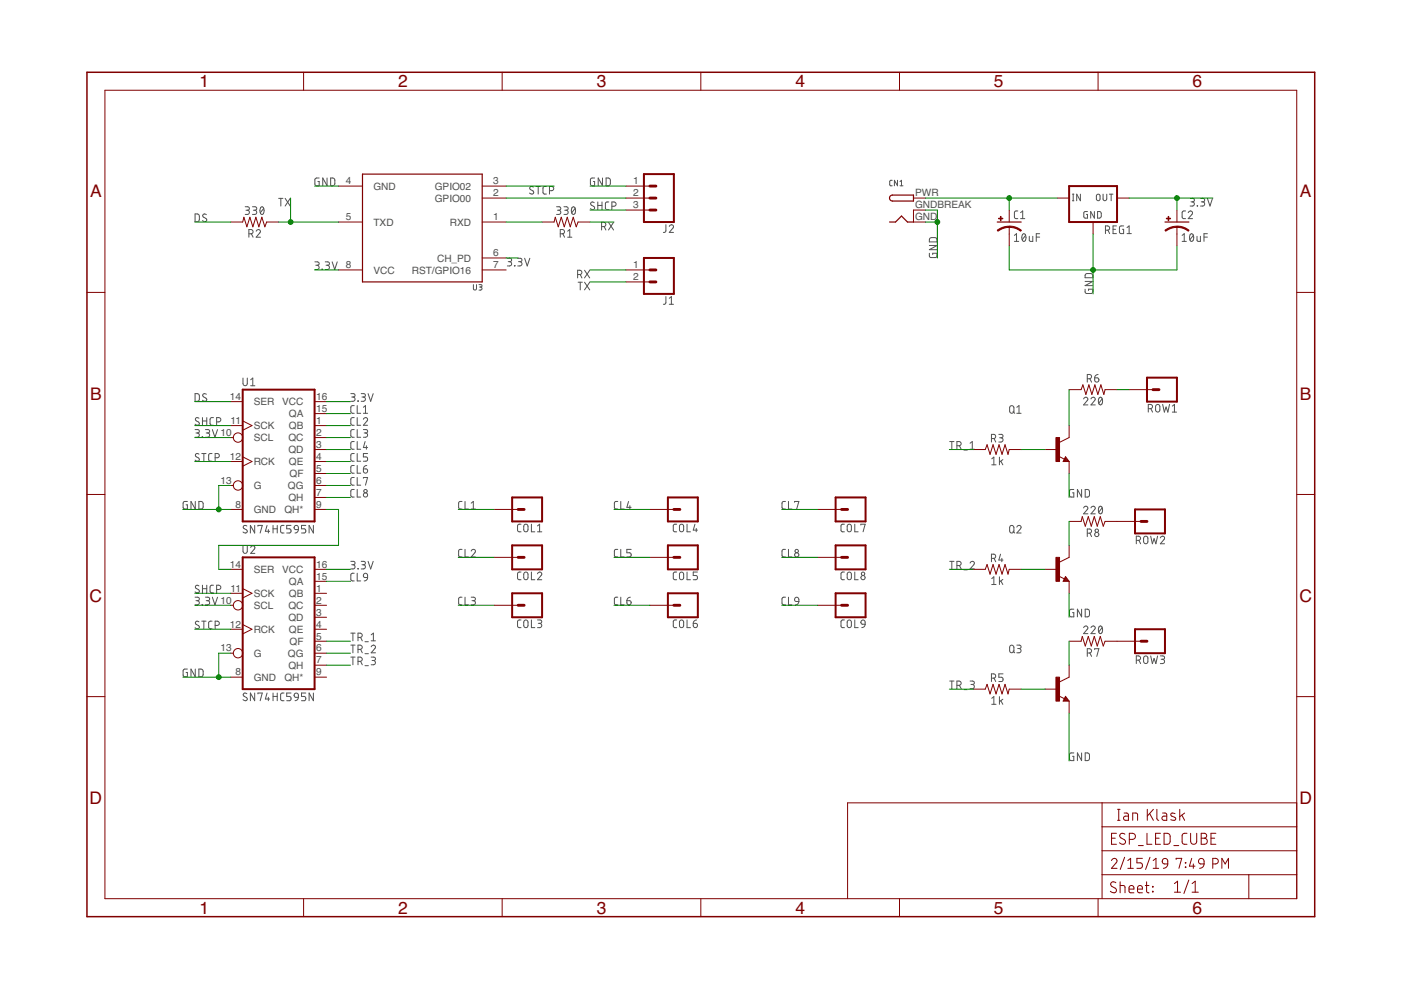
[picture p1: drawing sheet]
<svg xmlns="http://www.w3.org/2000/svg" width="297mm" height="210mm" viewBox="0 0 297 210" stroke-linecap="round" stroke-linejoin="round" font-family="sans-serif">
<g fill="none" stroke="#505050" stroke-width=".21">
<path d="M67.7 37.7h-.6l-.3 .3v1.2l.2 .1 .7 .1v-.9h-.3M69.3 37.7v1.7l-.9-1.7v1.7M70.1 37.7l.6 .1 .3 .2v1.1l-.3 .2-.6 .1zM113.1 39.7a.41 .41 0 0 0-.6-.1 .41 .41 0 0 0-.1 .5l.6 .4a.44 .44 0 0 1-.1 .7 .44 .44 0 0 1-.6-.3M113.7 39.5h.9M114.1 39.5v1.6M115.8 39.5l-.5 .1-.2 .3v1l.2 .2h.5M126.1 37.7h-.6l-.3 .3v1l.2 .3 .7 .1v-.9h-.3M127.7 37.7v1.7l-.9-1.7v1.7M128.5 37.7l.6 .1 .3 .2v.9l-.3 .4-.6 .1zM189.2 38.2l-.4 .1-.2 .2 .1 .7 .5 .2M190.3 38.2v1.2l-.7-1.2v1.2"/>
<path d="M190.8 39.4h.7M190.8 38.5l.3-.3v1.2M41.4 45.4h.6l.2 .3 .1 .8-.3 .5h-.6zM43.8 45.5l-.5-.1-.3 .3 .1 .3 .5 .3a.38 .38 0 0 1 .2 .5 .38 .38 0 0 1-.5 .2l-.4-.2M52 43.8h.5a.37 .37 0 0 1 .4 .4 .37 .37 0 0 1-.4 .4h-.3M52.4 44.6a.44 .44 0 0 1 .5 .4 .44 .44 0 0 1-.5 .5h-.4M52.8 49.6h.4a.46 .46 0 0 0 .5-.5 .46 .46 0 0 0-.5-.4h-.4v1.6M53.3 49.6l.4 .7M53.5 43.8h.6a.37 .37 0 0 1 .3 .4 .37 .37 0 0 1-.3 .4h-.4M54 44.6a.44 .44 0 0 1 .4 .4 .44 .44 0 0 1-.4 .5h-.5M54.3 49a.44 .44 0 0 1 .6-.3 .44 .44 0 0 1 .2 .7l-.8 .9h.9M55.3 44l.3-.2a.97 .97 0 0 1 0 1.7 1 1 0 0 1-.3-1.5z"/>
<path d="M55.9 44.2l-.7 .9M59.1 42.1h.9M59.5 42.1v1.6M60.5 42.1l1 1.6M61.5 42.1l-1 1.6M66.8 55.5h.5a.36 .36 0 0 1 .4 .4 .36 .36 0 0 1-.4 .3h-.3M67.2 56.2a.46 .46 0 0 1 .5 .5 .46 .46 0 0 1-.5 .4h-.4M68.3 57.1h.1M69 55.5h.5a.36 .36 0 0 1 .3 .4 .36 .36 0 0 1-.3 .3h-.4M69.4 56.2a.46 .46 0 0 1 .5 .5 .46 .46 0 0 1-.5 .4h-.4M70.4 55.5l.6 1.6 .5-1.6M107.6 54.8h.5a.36 .36 0 0 1 .4 .3 .36 .36 0 0 1-.4 .4h-.3"/>
<path d="M108 55.5a.46 .46 0 0 1 .5 .4 .46 .46 0 0 1-.5 .5h-.4M109.1 56.3l.1 .1zM109.8 54.8h.5a.36 .36 0 0 1 .4 .3 .36 .36 0 0 1-.4 .4h-.4M110.2 55.5a.46 .46 0 0 1 .5 .4 .46 .46 0 0 1-.5 .5h-.4M111.2 54.8l.6 1.6 .5-1.6M116.5 40.4h.4a.46 .46 0 0 0 .5-.4 .46 .46 0 0 0-.5-.5h-.4v1.6M118 43.8h.6a.37 .37 0 0 1 .3 .4 .37 .37 0 0 1-.3 .4h-.4M118.4 44.6a.44 .44 0 0 1 .5 .4 .44 .44 0 0 1-.5 .5h-.4M118.8 49.6h.4a.46 .46 0 0 0 .5-.5 .46 .46 0 0 0-.5-.4h-.4v1.6M119.3 49.6l.4 .7M119.6 43.8h.5a.37 .37 0 0 1 .4 .4 .37 .37 0 0 1-.4 .4h-.4M120 44.6a.44 .44 0 0 1 .5 .4 .44 .44 0 0 1-.5 .5h-.4"/>
<path d="M120.4 49l.4-.3v1.6M120.4 50.3h.8M121.3 44l.3-.2a.97 .97 0 0 1 0 1.7 1 1 0 0 1-.3-1.5zM121.9 44.2l-.7 .9M122.5 58.2h.4a.46 .46 0 0 0 .5-.4 .46 .46 0 0 0-.5-.5h-.4v1.6M122.6 59.8h.9M123 59.8v1.7M123 58.2l.4 .7M123.9 59.8l1.1 1.7M123.9 57.3l1.1 1.6M125 59.8l-1.1 1.7M125 57.3l-1.1 1.6"/>
<path d="M126 43a.41 .41 0 0 0-.6-.1 .41 .41 0 0 0-.1 .5l.6 .4a.44 .44 0 0 1-.1 .7 .44 .44 0 0 1-.6-.3M126.7 42.8v1.6M126.7 43.6h.9M127.6 48h.4a.46 .46 0 0 0 .5-.4 .46 .46 0 0 0-.5-.5h-.4v1.7M127.6 42.8v1.6M128.1 48l.4 .8M129 47.1l1.1 1.7M129.1 42.8l-.5 .1-.2 .3v1l.2 .2h.5M129.7 43.7h.5a.46 .46 0 0 0 .4-.4 .46 .46 0 0 0-.4-.5h-.5v1.6M130.1 47.1l-1.1 1.7M141.2 47.6v1.5l-.5 .2M141.9 48a.44 .44 0 0 1 .6-.3 .44 .44 0 0 1 .2 .7l-.8 .9h.9"/>
<path d="M197 53.7l.1 .7 .2 .2h1l.3-.2 .1-.7h-.9v.3M197 52h1.7l-1.7 .9h1.7M197.2 50.5l1.2-.1 .2 .3 .1 .6h-1.7zM215.1 49.9l.4-.3v1.6M215.1 51.2h.9M215.8 44.7l-.5 .1-.2 .3v1l.2 .2 .5 .1M216.4 46.4h.9M216.4 45.1l.4-.4v1.7M216.9 49.7l.2-.1a.97 .97 0 0 1 0 1.6 1 1 0 0 1-.2-1.5zM217.4 49.9l-.7 .9M218.2 50.1v.9l.3 .2h.5v-1.1M219.7 50.3h.7"/>
<path d="M220.4 49.6h-.7v1.6M227.4 42.6h.3M227.4 41.2h.3M227.5 41.2v1.4M229.1 41.2v1.4l-.8-1.4v1.4M230.1 59.7h1.6l-1.6 .9h1.6M230.2 58.1l1.2-.1 .2 .3 .1 .6h-1.6zM230.6 44.9h-.6l-.2 .1v.9l.2 .3h.6v-.7h-.3M232 44.9v1.3l-.8-1.3v1.3M232.6 41.3h.5l.1 .9a.39 .39 0 0 1-.4 .4 .39 .39 0 0 1-.3-.4zM232.7 44.9h.6l.1 .2 .1 .7-.2 .4h-.6zM233.9 41.2v1a.39 .39 0 0 0 .4 .4 .39 .39 0 0 0 .4-.4v-1"/>
<path d="M234.4 48.8h.4a.46 .46 0 0 0 .5-.4 .46 .46 0 0 0-.5-.5h-.4v1.6M234.9 48.8l.4 .7M235.2 41.2h.8M235.6 41.2v1.4M236 48.6h.5M236.7 47.9h-.7v1.6h.7M238.2 47.9h-.5l-.3 .2-.1 1.1 .3 .3h.6v-.9h-.2M239 49.5h.9M239 48.3l.4-.4v1.6M250.6 51.2h.9M250.6 49.9l.5-.3v1.6M251.4 44.7l-.6 .1-.2 .3 .1 1 .1 .2 .6 .1"/>
<path d="M251.9 45.1a.45 .45 0 0 1 .7-.3 .45 .45 0 0 1 .1 .7l-.8 .9h.9M252.3 42.1h.6a.37 .37 0 0 1 .3 .3 .37 .37 0 0 1-.3 .4h-.4M252.4 49.7l.2-.1a.97 .97 0 0 1 0 1.6 1.02 1.02 0 0 1-.2-1.5zM252.8 42.8a.44 .44 0 0 1 .4 .4 .44 .44 0 0 1-.4 .5h-.5M253 49.9l-.7 .9M253.8 50.1v.9l.3 .2h.4v-1.1M253.8 43.6l.1 .1zM254.5 42.1h.6a.37 .37 0 0 1 .3 .3 .37 .37 0 0 1-.3 .4h-.4M255 42.8a.44 .44 0 0 1 .4 .4 .44 .44 0 0 1-.4 .5h-.5M255.3 50.3h.7M256 49.6h-.7v1.6M256 42.1l.5 1.6 .6-1.6"/>
<path d="M100.4 60.3v1l.2 .2 .4-.2v-1M101.6 60.3l.5 .1 .1 .1-.1 .3-.4 .1M101.9 60.9l.2 .1 .1 .3-.2 .2h-.4M141.2 62.9v1.4l-.2 .2h-.3M141.9 64.5h.9M141.9 63.2l.4-.3v1.6M230.1 61.3v.7l.2 .2 1.3-.1 .1-.8h-.9v.3M232.8 79.4l-.6 .3-.1 .4M41.4 91.1h.5a.36 .36 0 0 1 .4 .3 .36 .36 0 0 1-.4 .4h-.3M41.4 83.5h.6l.2 .2 .1 .9-.3 .4-.6 .1zM41.8 91.8a.46 .46 0 0 1 .5 .5 .46 .46 0 0 1-.5 .4h-.4M42.2 88.7l-.2-.1a.38 .38 0 0 0-.5 .1 .38 .38 0 0 0 .1 .5l.5 .3a.41 .41 0 0 1 0 .6 .41 .41 0 0 1-.6 0l-.1-.2"/>
<path d="M42.2 96.3a.41 .41 0 0 0-.6-.1 .41 .41 0 0 0 0 .6l.5 .3a.41 .41 0 0 1 0 .6 .41 .41 0 0 1-.6 0l-.1-.1M42.8 96.2h.9M42.9 92.6l.1 .1zM42.9 88.5v1.7M42.9 89.3h.9M43.2 96.2v1.6M43.6 91.1h.5a.36 .36 0 0 1 .3 .3 .36 .36 0 0 1-.3 .4h-.4M43.8 83.6l-.6-.1-.2 .3 .1 .3 .7 .5a.47 .47 0 0 1-.3 .5 .47 .47 0 0 1-.6-.2M43.8 88.5v1.7M44 91.8a.46 .46 0 0 1 .5 .5 .46 .46 0 0 1-.5 .4h-.4M45 96.2h-.6l-.2 .3 .1 1.1 .1 .1 .6 .1M45 91.1l.6 1.6 .5-1.6"/>
<path d="M45.3 88.5l-.5 .1-.3 .3 .1 1.2 .7 .1M45.6 97h.5a.44 .44 0 0 0 .4-.4 .44 .44 0 0 0-.4-.4h-.5v1.6M45.9 89.5h.5a.46 .46 0 0 0 .4-.5 .46 .46 0 0 0-.4-.5h-.5v1.7M51.5 80.2v1.1a.46 .46 0 0 0 .5 .5 .46 .46 0 0 0 .4-.5v-1.1M53.1 80.5l.5-.3v1.6M53.1 81.8h.9M74.4 83.5h.5a.36 .36 0 0 1 .4 .3 .36 .36 0 0 1-.4 .4h-.3M74.8 84.2a.46 .46 0 0 1 .5 .4 .46 .46 0 0 1-.5 .5h-.4M75.1 86h-.5l-.2 .4v1l.3 .2h.4M75.1 88.5l-.5 .1-.2 .3v1l.3 .3h.4M75.1 91.1h-.5l-.2 .3v1.1l.3 .2h.4M75.1 93.6h-.5l-.2 .4v1l.3 .2h.4"/>
<path d="M75.1 96.2h-.5l-.2 .3v1.1l.3 .2h.4M75.1 98.7h-.5l-.2 .4v1l.3 .2h.4M75.7 86v1.6h.8M75.7 91.1v1.6h.8M75.7 88.5v1.7h.8M75.7 96.2v1.6h.8M75.7 93.6v1.6h.8M75.7 98.7v1.6h.8M75.9 85l.1 .1zM76.6 83.5h.5a.36 .36 0 0 1 .4 .3 .36 .36 0 0 1-.4 .4h-.3M77 84.2a.46 .46 0 0 1 .5 .4 .46 .46 0 0 1-.5 .5h-.4M77 88.9a.44 .44 0 0 1 .7-.4 .44 .44 0 0 1 .1 .8l-.8 .9h.9"/>
<path d="M77 91.1h.6a.36 .36 0 0 1 .4 .3 .36 .36 0 0 1-.4 .4h-.4M77 99.4h.6a.45 .45 0 0 1 .3 .5 .45 .45 0 0 1-.4 .4 .45 .45 0 0 1-.5-.4zM77 87.6h.9M77 86.4l.5-.4v1.6M77.4 93.6l-.4 1.3h.9M77.5 91.8a.46 .46 0 0 1 .4 .5 .46 .46 0 0 1-.4 .4h-.5M77.7 94.5v.7M77.8 98.7l-.5 .1-.3 .6M77.9 96.2h-.9v.7h.6a.46 .46 0 0 1 .3 .4 .46 .46 0 0 1-.3 .5h-.6M78 83.5l.6 1.6 .5-1.6M201.4 93.6h.9M201.8 93.6v1.6"/>
<path d="M202.9 94.5h.4a.44 .44 0 0 0 .5-.4 .44 .44 0 0 0-.5-.5h-.4v1.6M203.4 94.5l.4 .7M204.4 95.4h.7M205.7 94l.4-.4v1.6M205.7 95.2h.9M210.2 93h.5a.44 .44 0 0 0 .4-.5 .44 .44 0 0 0-.4-.4h-.5v1.6M210.3 97.3l.4-.4v1.7M210.3 98.6h.9M210.8 93l.3 .7M211.8 92.1h.5a.36 .36 0 0 1 .4 .4 .36 .36 0 0 1-.4 .3h-.4M211.9 96.9v1.7M212.2 97.8l.4 .8"/>
<path d="M212.2 92.8a.46 .46 0 0 1 .5 .5 .46 .46 0 0 1-.5 .4h-.4M212.6 97.5l-.7 .5M214.2 86.1l.3-.1 .3 .1 .2 1.1a.46 .46 0 0 1-.5 .4 .46 .46 0 0 1-.4-.4zM214.8 87.3l.3 .3M215.6 86.4l.4-.4v1.6M215.6 87.6h.9M229.7 84.6a.44 .44 0 0 1 .7-.4 .44 .44 0 0 1 .1 .7l-.8 1h1M230.5 80.3h.5a.46 .46 0 0 0 .4-.4 .46 .46 0 0 0-.4-.5h-.5v1.6M231.1 80.3l.3 .7M231.3 84.6a.44 .44 0 0 1 .6-.4 .44 .44 0 0 1 .2 .7l-.8 1h.9M232.1 80.1h.5a.45 .45 0 0 1 .4 .5 .45 .45 0 0 1-.5 .4 .45 .45 0 0 1-.4-.4zM233.1 84.3l.2-.1a.97 .97 0 0 1 0 1.7 1.02 1.02 0 0 1-.2-1.6z"/>
<path d="M233.7 84.6l-.7 .9M243.5 86.7h.4a.46 .46 0 0 0 .5-.5 .46 .46 0 0 0-.5-.5h-.4v1.7M244 86.7l.4 .7M245.2 85.9l.3-.2 .3 .2 .1 1a.46 .46 0 0 1-.4 .5 .46 .46 0 0 1-.5-.5zM246.5 85.7l.4 1.7 .3-1.1 .4 1.1 .4-1.7M248.6 86.1l.4-.4v1.7M248.6 87.4h.8M39.7 106.3h-.6l-.2 .2-.1 1.1 .3 .3h.6v-.9h-.2M41.4 106.3v1.6l-.9-1.6v1.6M42.2 106.3h.6l.2 .3 .1 .9-.3 .4h-.6zM51.5 115.7v1.2a.46 .46 0 0 0 .5 .4 .46 .46 0 0 0 .4-.4v-1.2M52.3 111.5a.42 .42 0 0 0-.5-.1 .42 .42 0 0 0-.2 .6l.6 .3a.41 .41 0 0 1 .1 .7 .41 .41 0 0 1-.6-.1l-.2-.1"/>
<path d="M53.1 116.1a.44 .44 0 0 1 .7-.4 .44 .44 0 0 1 .1 .7l-.8 .9h.9M54 111.4v1.6l-.9-1.6v1.6M54.7 111.6v-.2h.9l-.4 1.6M56.6 111.4l-.3 1.2h.9M56.9 112.3v.7M57.9 111.4v1.6M57.9 112.1h.9M58.8 111.4v1.6M60.2 111.4h-.5l-.2 .4v1l.2 .2h.5M61.7 111.4h-.9v.7h.5a.45 .45 0 0 1 .4 .5 .45 .45 0 0 1-.4 .4h-.5M62.5 111.5l.3-.1 .3 .1 .2 .8-.8-.1-.1-.4zM63.3 112.3l-.3 .6-.5 .1"/>
<path d="M64.8 111.4h-.9v.7h.6a.45 .45 0 0 1 .3 .5 .45 .45 0 0 1-.3 .4h-.6M66.4 111.4v1.6l-.9-1.6v1.6M74.4 119h.5a.36 .36 0 0 1 .4 .4 .36 .36 0 0 1-.4 .3h-.3M74.8 119.7a.44 .44 0 0 1 .5 .5 .44 .44 0 0 1-.5 .4h-.4M75.1 101.2l-.5 .1-.2 .3v1l.3 .3h.4M75.1 103.8h-.5l-.2 .3v1.1l.2 .2h.5M75.7 103.8v1.6h.8M75.7 101.2v1.7h.8M76.6 119h.5a.36 .36 0 0 1 .4 .4 .36 .36 0 0 1-.4 .3h-.3M77 119.7a.44 .44 0 0 1 .5 .5 .44 .44 0 0 1-.5 .4h-.4M77 101.4v-.2h.9l-.4 1.7M78 119l.6 1.6 .5-1.6"/>
<path d="M98 106.3h-.5l-.3 .4 .1 1 .2 .2h.5M98 116.5h-.5l-.3 .3 .1 1.1 .2 .2h.5M98.6 106.3v1.6h.7M98.6 116.5v1.6h.7M99.9 116.8a.44 .44 0 0 1 .6-.3 .44 .44 0 0 1 .2 .7l-.8 .9h.9M99.9 107.9h.9M99.9 106.7l.5-.4v1.6M110.5 111.1l-.5 .1-.3 .3 .1 1 .2 .2 .5 .1M111.2 111.3l.3-.2 .3 .2 .2 1a.46 .46 0 0 1-.5 .5 .46 .46 0 0 1-.5-.5zM112.7 111.1v1.7h.7M114 112.8h.9M114 111.5l.4-.4v1.7"/>
<path d="M131 106.3h-.5l-.2 .4v1l.2 .2h.5M131 116.5h-.5l-.2 .3v1.1l.2 .2h.5M131.6 106.3v1.6h.7M131.6 116.5v1.6h.7M133.3 106.3l-.4 1.3h.9M133.5 107.2v.7M133.8 116.5h-.9v.7h.6a.45 .45 0 0 1 .3 .4 .45 .45 0 0 1-.3 .5h-.6M143.5 111.1l-.5 .1-.3 .3 .1 1 .2 .2 .5 .1M144.2 111.3l.3-.2 .3 .2 .1 1a.44 .44 0 0 1-.4 .5 .44 .44 0 0 1-.4-.5zM145.7 111.1v1.7h.7M147.3 111.1l-.3 1.3h.9M147.6 112v.8"/>
<path d="M166.5 106.3h-.5l-.2 .4v1l.2 .2h.5M166.5 116.5h-.5l-.2 .3v1.1l.2 .2h.5M167.2 106.3v1.6h.7M167.2 116.5v1.6h.7M168.5 106.5v-.2h.9l-.5 1.6M179 111.1l-.5 .1-.2 .3v1l.2 .2 .5 .1M179.7 111.3l.4-.2 .3 .2 .1 1a.44 .44 0 0 1-.4 .5 .44 .44 0 0 1-.5-.5zM181.2 111.1v1.7h.7M182.5 111.3v-.2h.9l-.4 1.7M201.4 119h.9M201.8 119v1.6M202.9 119.9h.4a.44 .44 0 0 0 .5-.4 .44 .44 0 0 0-.5-.5h-.4v1.6"/>
<path d="M203.4 119.9l.4 .7M205.7 119.4a.45 .45 0 0 1 .6-.4 .45 .45 0 0 1 .2 .7l-.8 .9h.9M210.2 118.4h.5a.44 .44 0 0 0 .4-.5 .44 .44 0 0 0-.4-.4h-.5v1.6M210.8 118.4l.3 .7M212.1 117.5l-.3 1.2h.9M212.4 118.4v.7M214.2 111.5l.3-.1 .3 .1 .2 1.1a.46 .46 0 0 1-.5 .4 .46 .46 0 0 1-.4-.4zM214.8 112.6l.3 .4M215.6 111.8a.45 .45 0 0 1 .6-.4 .45 .45 0 0 1 .2 .7l-.8 .9h.9M227.7 103.8h-.7l-.2 .2v1l.2 .4h.7v-.9h-.3M229.3 103.8v1.6l-.9-1.6v1.6M229.7 107.7a.44 .44 0 0 1 .7-.4 .44 .44 0 0 1 .1 .8l-.8 .8h1"/>
<path d="M230.1 103.8h.6l.2 .3 .1 .8-.3 .5h-.6zM230.5 113.1h.5a.44 .44 0 0 0 .4-.5 .44 .44 0 0 0-.4-.4h-.5v1.6M231.1 113.1l.3 .7M231.3 107.7a.44 .44 0 0 1 .6-.4 .44 .44 0 0 1 .2 .8l-.8 .8h.9M233.1 107.4l.2-.1a.95 .95 0 0 1 0 1.6 1 1 0 0 1-.2-1.5zM233.7 107.7l-.7 .9M240.9 114.6h.5a.44 .44 0 0 0 .4-.5 .44 .44 0 0 0-.4-.4h-.5v1.6M241.5 114.6l.3 .7M242.6 113.8l.3-.1 .3 .1 .2 1.1a.46 .46 0 0 1-.5 .4 .46 .46 0 0 1-.4-.4zM244 113.7l.3 1.6 .4-1.1 .4 1.1 .3-1.6M246 114a.44 .44 0 0 1 .7-.3 .44 .44 0 0 1 .1 .7l-.8 .9h.9M41.4 126.6h.5a.37 .37 0 0 1 .4 .4 .37 .37 0 0 1-.4 .4h-.3"/>
<path d="M41.8 127.4a.44 .44 0 0 1 .5 .4 .44 .44 0 0 1-.5 .4h-.4M42.2 124.2a.41 .41 0 0 0-.6-.1 .41 .41 0 0 0-.1 .6l.6 .3a.41 .41 0 0 1 .1 .7 .41 .41 0 0 1-.7-.1l-.1-.1M42.2 131.8l-.2-.1a.38 .38 0 0 0-.5 .2 .38 .38 0 0 0 .1 .5l.5 .3a.41 .41 0 0 1 .1 .6 .41 .41 0 0 1-.7-.1l-.1-.1M42.8 131.7h.9M42.9 128.2h.1zM42.9 124.1v1.6M42.9 124.8h.9M43.2 131.7v1.6M43.6 126.6h.5a.37 .37 0 0 1 .4 .4 .37 .37 0 0 1-.4 .4h-.4M43.8 124.1v1.6M44 127.4a.44 .44 0 0 1 .4 .4 .44 .44 0 0 1-.4 .4h-.4M45 131.7h-.6l-.2 .4 .1 1 .1 .2h.6"/>
<path d="M45 126.6l.6 1.6 .5-1.6M45.3 124.1l-.7 .1-.1 .3 .1 1 .2 .2h.5M45.6 132.6h.5a.46 .46 0 0 0 .4-.4 .46 .46 0 0 0-.4-.5h-.5v1.6M45.9 125h.5a.46 .46 0 0 0 .4-.5 .46 .46 0 0 0-.4-.4h-.5v1.6M74.4 136.8h.9M74.4 134.2h.9M74.4 139.3h.9M74.8 134.2v1.7M74.8 136.8v1.6M74.8 139.3v1.6M75.1 121.5l-.6 .1-.1 .3v1.1l.2 .1 .5 .1M75.7 121.5v1.7h.8"/>
<path d="M75.9 120.5l.1 .1zM75.9 135.1h.4a.46 .46 0 0 0 .5-.4 .46 .46 0 0 0-.5-.5h-.4v1.7M75.9 137.7h.4a.46 .46 0 0 0 .5-.5 .46 .46 0 0 0-.5-.4h-.4v1.6M76.5 135.1l.3 .8M76.5 137.7l.3 .7M77.2 121.7l.3-.2 .3 .2 .1 .7-.7-.1-.2-.3zM77.4 136.1h.7M77.4 138.6h.7M77.9 122.4l-.1 .5-.6 .3M78.7 137.1a.45 .45 0 0 1 .6-.3 .45 .45 0 0 1 .2 .7l-.8 .9h.9M78.7 139.3h.5a.36 .36 0 0 1 .4 .4 .36 .36 0 0 1-.4 .3h-.3M78.7 134.6l.5-.4v1.7"/>
<path d="M78.7 135.9h.9M98 126.6l-.5 .1-.3 .3 .1 1 .2 .2h.5M98.6 126.6v1.6h.7M99.9 126.6h.5a.37 .37 0 0 1 .4 .4 .37 .37 0 0 1-.4 .4h-.3M100.4 127.4a.44 .44 0 0 1 .4 .4 .44 .44 0 0 1-.4 .4h-.5M110.5 121.3l-.7 .1-.1 .3 .1 1 .2 .2h.5M110.5 131.4l-.5 .1-.3 .3 .1 1.1 .2 .2h.5M111.2 121.4l.3-.1 .3 .1 .2 1.1a.46 .46 0 0 1-.5 .4 .46 .46 0 0 1-.5-.4zM111.2 131.6l.3-.2 .3 .2 .2 1a.46 .46 0 0 1-.5 .5 .46 .46 0 0 1-.5-.5zM112.7 121.3v1.6h.7M112.7 131.4v1.7h.7M114 121.7a.44 .44 0 0 1 .6-.4 .44 .44 0 0 1 .1 .7l-.7 .9h.9"/>
<path d="M114 131.4h.5a.36 .36 0 0 1 .4 .4 .36 .36 0 0 1-.4 .4h-.4M114.4 132.2a.46 .46 0 0 1 .5 .4 .46 .46 0 0 1-.5 .5h-.4M131 126.6l-.5 .1-.2 .3v1l.2 .2h.5M131.6 126.6v1.6h.7M132.9 127.4h.6a.45 .45 0 0 1 .3 .5 .45 .45 0 0 1-.5 .4 .45 .45 0 0 1-.4-.5zM133.6 126.6l-.4 .2-.3 .6M143.5 121.3l-.6 .1-.2 .3 .1 1 .2 .2h.5M143.5 131.4l-.5 .1-.3 .3 .1 1.1 .2 .2h.5M144.2 121.4l.3-.1 .3 .1 .1 1.1a.44 .44 0 0 1-.4 .4 .44 .44 0 0 1-.4-.4zM144.2 131.6l.3-.2 .3 .2 .1 1a.44 .44 0 0 1-.4 .5 .44 .44 0 0 1-.4-.5zM145.7 121.3v1.6h.7M145.7 131.4v1.7h.7"/>
<path d="M147 132.2h.5a.45 .45 0 0 1 .4 .5 .45 .45 0 0 1-.5 .4 .45 .45 0 0 1-.4-.5zM147.7 131.4l-.6 .3-.1 .5M147.9 121.3h-.9v.7h.5a.45 .45 0 0 1 .4 .5 .45 .45 0 0 1-.4 .4h-.5M166.5 126.6l-.5 .1-.2 .3v1l.2 .2h.5M167.2 126.6v1.6h.7M168.6 126.8l.3-.2 .3 .2 .2 .7-.8-.1-.1-.3zM169.4 127.5l-.3 .6-.4 .1M179 121.3h-.5l-.2 .4v1l.2 .2h.5M179 131.4l-.5 .1-.2 .3v1.1l.2 .2h.5M179.7 121.4l.4-.1 .3 .1 .1 1.1a.44 .44 0 0 1-.4 .4 .44 .44 0 0 1-.5-.4zM179.7 131.6l.4-.2 .3 .2 .1 1a.44 .44 0 0 1-.4 .5 .44 .44 0 0 1-.5-.5zM181.2 121.3v1.6h.7"/>
<path d="M181.2 131.4v1.7h.7M182.7 131.6l.3-.2 .3 .2 .1 .8-.8-.2-.1-.3zM183.4 132.4l-.1 .4-.6 .3M204.4 120.8h.7M210.3 122.7l.4-.4v1.6M210.3 123.9h.9M211.9 122.3v1.6M212.2 123.2l.4 .7M212.6 122.9l-.7 .5M214.2 136.9l.3-.1 .4 .3 .1 .9a.46 .46 0 0 1-.5 .4 .46 .46 0 0 1-.4-.4zM214.8 138l.3 .4M215.6 136.8h.5a.36 .36 0 0 1 .4 .3 .36 .36 0 0 1-.4 .4h-.3"/>
<path d="M216 137.5a.46 .46 0 0 1 .5 .5 .46 .46 0 0 1-.5 .4h-.4M227.7 129.2h-.6l-.3 .2v1l.2 .4h.7v-.9h-.3M229.3 129.2v1.6l-.9-1.6v1.6M229.7 133.1a.44 .44 0 0 1 .7-.4 .44 .44 0 0 1 .1 .7l-.8 .9h1M230.1 129.2h.6l.2 .3 .1 .8-.3 .5h-.6zM230.5 138.5h.5a.46 .46 0 0 0 .4-.5 .46 .46 0 0 0-.4-.5h-.5v1.7M231.1 138.5l.3 .7M231.3 133.1a.44 .44 0 0 1 .6-.4 .44 .44 0 0 1 .2 .7l-.8 .9h.9M232.1 137.7v-.2h.9l-.5 1.7M233.1 132.8l.2-.1a.97 .97 0 0 1 0 1.6 1.02 1.02 0 0 1-.2-1.5zM233.7 133.1l-.7 .9M240.9 140h.5a.46 .46 0 0 0 .4-.5 .46 .46 0 0 0-.4-.4h-.5v1.6"/>
<path d="M241.5 140l.3 .7M242.6 139.2l.3-.1 .5 .2v1a.46 .46 0 0 1-.5 .4 .46 .46 0 0 1-.4-.4zM244 139.1l.3 1.6 .4-1.1 .4 1.1 .3-1.6M246 139.1h.5a.36 .36 0 0 1 .4 .3 .36 .36 0 0 1-.4 .4h-.3M246.5 139.8a.46 .46 0 0 1 .4 .4 .46 .46 0 0 1-.4 .5h-.5M39.7 141.9h-.5l-.3 .2-.1 1 .3 .4h.6v-.9h-.2M41.4 141.9v1.6l-.9-1.6v1.6M42.2 141.9h.6l.2 .2 .1 .9-.3 .4-.6 .1zM52.3 147.1l-.1-.1a.38 .38 0 0 0-.6 .1 .38 .38 0 0 0 .2 .5l.4 .3a.4 .4 0 0 1 .1 .6 .4 .4 0 0 1-.6 0l-.2-.2M54 146.9v1.7l-.9-1.7v1.7M54.7 147.1v-.2h.9l-.4 1.7M56.6 146.9l-.3 1.3h.9"/>
<path d="M56.9 147.8v.8M57.9 146.9v1.7M57.9 147.7h.9M58.8 146.9v1.7M60.2 146.9l-.5 .1-.2 .3v1l.2 .2 .5 .1M61.7 146.9h-.9v.8h.5a.46 .46 0 0 1 .4 .4 .46 .46 0 0 1-.4 .5h-.5M62.5 147.1l.3-.2 .3 .2 .2 .7-.8-.1-.1-.3zM63.3 147.8l-.2 .5-.6 .3M64.8 146.9h-.9v.8h.6a.46 .46 0 0 1 .3 .4 .46 .46 0 0 1-.3 .5h-.6M66.4 146.9v1.7l-.9-1.7v1.7M75.9 140.2h.4a.46 .46 0 0 0 .5-.4 .46 .46 0 0 0-.5-.5h-.4v1.6M76.5 140.2l.3 .7"/>
<path d="M77.4 141.1h.7M79.2 140a.46 .46 0 0 1 .4 .5 .46 .46 0 0 1-.4 .4h-.5M201.4 144.4h.9M201.8 144.4v1.6M202.9 145.3h.4a.46 .46 0 0 0 .5-.4 .46 .46 0 0 0-.5-.5h-.4v1.6M203.4 145.3l.4 .7M204.4 146.2h.7M205.7 144.4h.5a.36 .36 0 0 1 .4 .4 .36 .36 0 0 1-.4 .3h-.3M206.1 145.1a.46 .46 0 0 1 .5 .5 .46 .46 0 0 1-.5 .4h-.4M210.2 143.8h.5a.46 .46 0 0 0 .4-.5 .46 .46 0 0 0-.4-.4h-.5v1.6M210.3 148.1l.4-.4v1.6M210.3 149.3h.9"/>
<path d="M210.8 143.8l.3 .7M211.9 147.7v1.6M212.2 148.6l.4 .7M212.6 148.3l-.7 .5M212.7 142.9h-.9v.7h.5a.46 .46 0 0 1 .4 .4 .46 .46 0 0 1-.4 .5h-.5M227.7 159.6l-.7 .1-.2 .2v1l.2 .3 .7 .1v-.9h-.3M229.3 159.6v1.7l-.9-1.7v1.7M230.1 159.6l.6 .1 .2 .2 .1 .9-.3 .4-.6 .1z"/>
<circle cx="77.5" cy="104.9" r=".45"/>
<circle cx="77.5" cy="104.1" r=".36"/>
<circle cx="168.9" cy="116.8" r=".36"/>
<circle cx="168.9" cy="117.6" r=".46"/>
<circle cx="232.5" cy="113.3" r=".45"/>
<circle cx="232.5" cy="112.5" r=".36"/>
<circle cx="183" cy="122.5" r=".45"/>
<circle cx="183" cy="121.7" r=".36"/>
</g>
<g fill="none" stroke="#800000" stroke-width=".21">
<path d="M22.2 19.1h252.7v171.4h-252.7zM64.4 15.3v3.8M106.5 15.3v3.8M148.6 15.3v3.8M190.7 15.3v3.8M232.8 15.3v3.8M71.8 39.5h5.1M102.2 39.5h5.1M132.7 39.5h5.1M48.9 47.1h2.6l.2-1 .6 2 .7-2 .6 2 .7-2 .6 2 .6-2 .7 2 .3-1h2.6M71.8 47.1h5.1M71.8 57.2h5.1"/>
<path d="M102.2 42h5.1M102.2 47.1h5.1M102.2 57.2h5.1M102.2 54.7h5.1M114.9 47.1h2.6l.2-1 .7 2 .6-2 .6 2 .7-2 .6 2 .6-2 .7 2 .4-1h2.5M132.7 42h5.1M132.7 44.5h5.1M132.7 57.2h5.1M132.7 59.8h5.1M193.7 42h2.5M196.2 44.5h-2.5v2.6h2.5M214 44.5v2.6"/>
<path d="M214 48.1v4.1M224.1 42h2.6M231.8 47.1v2.5M236.8 42h2.6M249.5 44.5v2.6M249.5 48.1v4.1M18.4 62h3.8M274.9 62h3.8M48.9 90.2h2.6M48.9 92.8h.6M48.9 97.9h2.6M48.9 85.2h2.6"/>
<path d="M51.5 89.2l1.9 1-1.9 1M51.5 96.9l1.9 1-1.9 .9M66.7 90.2h2.5M66.7 92.8h2.5M66.7 95.3h2.5M66.7 97.9h2.5M66.7 85.2h2.5M66.7 87.7h2.5M206.4 95.3h2.5l.4-1 .6 2 .6-2 .7 2 .6-2 .6 2 .7-2 .6 2 .3-1h2.5M221.6 95.3h2.5M224.5 96.7l1.2 .7M225.9 96.8l.8 1.1h-1.3z"/>
<path d="M226.7 90.2v2.6l-2.1 1M226.7 97.9v2.5M226.7 82.6h2.5l.4-1 .6 2 .7-2 .6 2 .6-2 .7 2 .6-2 .6 2 .3-1h2.5M239.4 82.6h5.1M18.4 104.8h3.8M48.9 102.9h.6M48.9 108h2.6M66.7 100.4h2.5M66.7 102.9h2.5M66.7 105.5h2.5M66.7 108h2.5M104.8 108h5.1"/>
<path d="M104.8 118.2h5.1M137.8 108h5.1M137.8 118.2h5.1M173.4 108h5M173.4 118.2h5M226.7 115.6v2.6l-2.1 1M226.7 110.6h2.5l.3-1.1 .6 2.1 .6-2.1 .7 2.1 .6-2.1 .6 2.1 .7-2.1 .6 2.1 .4-1h7.6M274.9 104.8h3.8M48.9 125.8h2.6M48.9 128.3h.6M48.9 133.4h2.6M48.9 138.5h.6"/>
<path d="M48.9 120.7h2.6M51.5 124.8l1.9 1-1.9 1M51.5 132.4l1.9 1-1.9 1M66.7 125.8h2.5M66.7 128.3h2.5M66.7 130.9h2.5M66.7 133.4h2.5M66.7 136h2.5M66.7 138.5h2.5M66.7 120.7h2.5M66.7 123.3h2.5M104.8 128.3h5.1"/>
<path d="M137.8 128.3h5.1M173.4 128.3h5M206.4 120.7h2.5l.4-1 .6 2 .6-2 .7 2 .6-2 .6 2 .7-2 .6 2 .3-1h2.5M221.6 120.7h2.5M224.5 122.1l1.2 .6M225.9 122.2l.8 1.1h-1.3zM226.7 136h2.5l.3-1.1 .6 2.1 .6-2.1 .7 2.1 .6-2.1 .6 2.1 .7-2.1 .6 2.1 .4-1h7.6M226.7 123.3v2.5M18.4 147.7h3.8M48.9 143.6h2.6M66.7 141h2.5M66.7 143.6h2.5"/>
<path d="M206.4 146.1h2.5l.4-1 .6 2 .6-2 .7 2 .6-2 .6 2 .7-2 .6 2 .3-1h2.5M221.6 146.1h2.5M224.5 147.5l1.2 .6M225.9 147.6l.8 1.1h-1.3zM226.7 141v2.6l-2.1 1M226.7 148.7v2.5M274.9 147.7h3.8M233.7 170.2v20.3M233.7 175.3h41.2M235.7 177.7h.8M236.7 176.7h-1v2.3h1M236.9 173.9h.6"/>
<path d="M236.9 171.6h.6M237.2 171.6v2.3M238.3 172.4h.7l.2 .4v1.1h-.5a.44 .44 0 0 1-.5-.4 .44 .44 0 0 1 .5-.5h.5M238.5 176.9a.58 .58 0 0 0-.9-.1 .58 .58 0 0 0 .1 .9l.7 .3a.58 .58 0 0 1 0 .9 .58 .58 0 0 1-.8 0l-.3-.2M239.4 178h.7a.65 .65 0 0 0 .6-.7 .65 .65 0 0 0-.6-.6h-.7v2.3M240.2 173.9v-1.5l.9 .1 .1 1.4M241.4 179.3h1M243.2 176.7v2.3h1M243.2 171.6v2.3M243.8 172.5l.7 1.4M244.5 171.6l-1.3 1.4M245 177.7h.8"/>
<path d="M245.3 171.6v1.9l.1 .3 .3 .1M246 176.7h-1v2.3h1M246.5 172.4h.6l.3 .2v1.3h-.6a.44 .44 0 0 1-.5-.4 .44 .44 0 0 1 .5-.5h.6M246.8 176.7h.8l.5 .4v1.5l-.5 .4h-.8zM248.9 179.3h1M249.1 172.5l-.7-.1-.2 .4 1 .6v.4l-.3 .1-.7-.1M250.1 171.6v2.3M250.6 172.8l.6 1.1M251.2 172.4l-1.1 .8M251.7 176.7h-.7l-.4 .5 .1 1.6 .3 .2h.7M252.4 176.7v1.7a.65 .65 0 0 0 .7 .6 .65 .65 0 0 0 .6-.6v-1.7M254.7 176.7h.6a.52 .52 0 0 1 .6 .5 .52 .52 0 0 1-.6 .5 .65 .65 0 0 1 .7 .7 .65 .65 0 0 1-.7 .6h-.6z"/>
<path d="M254.7 177.7h.6M256.8 177.7h.7M257.8 176.7h-1v2.3h1M274.9 170.2h-95.2v20.3M64.4 190.5v3.9M106.5 190.5v3.9M148.6 190.5v3.9M190.7 190.5v3.9M232.8 190.5v3.9M233.7 185.5h41.2M233.7 180.4h41.2M235.6 182.5a.58 .58 0 0 1 .9-.5 .58 .58 0 0 1 .1 .9l-1 1.2h1.2"/>
<path d="M236.6 187.2a.58 .58 0 0 0-.9-.1 .58 .58 0 0 0 0 .8l.8 .4a.54 .54 0 0 1 .1 .8 .54 .54 0 0 1-.7 .2l-.5-.3M237.5 187.7l.9 .2 .1 1.4M237.5 187v2.3M238.4 181.8l-.9 2.5M239.1 184.1h1.2M239.1 182.5l.6-.5v2.1M239.4 188.5h1a.54 .54 0 0 0-.4-.7 .54 .54 0 0 0-.6 .5l.1 .9 .9 .1M241.2 188.5h1a.54 .54 0 0 0-.4-.7 .54 .54 0 0 0-.6 .5l.1 .9 .9 .1M242.2 182h-1.2v.9h.7a.59 .59 0 0 1 .5 .6 .59 .59 0 0 1-.5 .6h-.7M242.8 187.7h.8M243.1 187v2.1l.5 .2M243.8 181.8l-.9 2.5"/>
<path d="M244.3 187.9l.2 .2zM244.3 189l.2 .1zM244.5 184.1h1.2M244.5 182.5l.6-.5v2.1M246.5 182.2l.4-.2 .6 .2 .1 1-1.1-.2-.1-.3zM247.6 183.2l-.3 .6-.6 .3M249 187.3l.7-.5v2.4M249 189.2h1.3M249.4 182.2v-.2h1.1l-.5 2.1M251.3 182.9l.1 .1zM251.3 183.8l.1 .1zM252.1 186.6l-1.1 2.8"/>
<path d="M252.7 182l-.5 1.6h1.2M252.8 189.2h1.3M252.8 187.3l.6-.5v2.4M253 183.2v.9M254.3 182.2l.3-.2 .5 .2 .2 1-1-.2-.2-.3zM255.3 183.2l-.3 .6-.7 .3M257.1 183.2h.6a.59 .59 0 0 0 .6-.6 .59 .59 0 0 0-.6-.6h-.6v2.1M259.1 184.1v-2.1l.7 1.2 .7-1.2v2.1M264.8 185.5v5"/>
<circle cx="50.5" cy="92.8" r=".99"/>
<circle cx="50.5" cy="102.9" r=".99"/>
<circle cx="50.5" cy="128.3" r=".99"/>
<circle cx="50.5" cy="138.5" r=".99"/>
</g>
<path d="M76.9 36.9h25.3v22.9h-25.3zM188.6 47.1h1.3l1.2-1.3 1.3 1.3h1.3M188.7 41.6l.5-.2h4.5v1.2h-4.7l-.4-.4zM211.4 47.1h5.1M247 47.1h5.1M225.9 97.3l.1 .3h-.3l.2-.5 .5 .6h-.7M225.9 122.7l.1 .3h-.3l.2-.5 .5 .6h-.7M225.9 148.1l.1 .3h-.3l.2-.5 .5 .6h-.7" fill="none" stroke="#800000" stroke-width=".25"/>
<g fill="none" stroke="#800000" stroke-width=".42">
<path d="M136.5 36.9h6.4v10.2h-6.4zM226.7 39.5h10.1v7.6h-10.1zM136.5 54.7h6.4v7.6h-6.4zM51.5 82.6h15.2v28h-15.2zM243.2 80.1h6.3v5.1h-6.3zM51.5 118.2h15.2v27.9h-15.2zM108.6 105.5h6.3v5.1h-6.3zM108.6 115.6h6.3v5.1h-6.3zM141.6 105.5h6.4v5.1h-6.4zM141.6 115.6h6.4v5.1h-6.4zM177.2 105.5h6.3v5.1h-6.3zM177.2 115.6h6.3v5.1h-6.3z"/>
<path d="M240.6 108h6.4v5.1h-6.4zM108.6 125.8h6.3v5.1h-6.3zM141.6 125.8h6.4v5.1h-6.4zM177.2 125.8h6.3v5.1h-6.3zM240.6 133.4h6.4v5.1h-6.4z"/>
</g>
<g fill="#800000" stroke="#800000" stroke-width=".21">
<path d="M214 47.9h.2a3.9 3.9 0 0 1 2.4 .9l-.2 .2-1.4-.7-1-.1z" fill-rule="evenodd"/>
<path d="M211.4 48.8l1.2-.6 1.4-.2v.2l-1 .1-1.4 .7z" fill-rule="evenodd"/>
<path d="M249.5 47.9l1.4 .3 1.2 .6-.2 .2-1.3-.7-1.1-.1z" fill-rule="evenodd"/>
<path d="M247 48.8l1.2-.6 1.3-.2v.2l-1 .1-1.4 .7z" fill-rule="evenodd"/>
</g>
<g fill="#800000" stroke="#800000" stroke-width=".21">
<path d="M211.7 46.3h.9v.1h-.9z"/>
<path d="M212.1 45.9h.1v.9h-.1z"/>
<path d="M247.3 46.3h.9v.1h-.9z"/>
<path d="M247.7 45.9h.1v.9h-.1z"/>
<path d="M223.9 92.8h.7v5.1h-.7z"/>
<path d="M223.9 118.2h.7v5.1h-.7z"/>
<path d="M223.9 143.6h.7v5.1h-.7z"/>
</g>
<g fill="none" stroke="#800000" stroke-width=".61">
<path d="M137.8 39.5h1.3M137.8 59.8h1.3M137.8 57.2h1.3M137.8 44.5h1.3M137.8 42h1.3M244.5 82.6h1.2M109.9 108h1.2M109.9 118.2h1.2M142.9 108h1.2M142.9 118.2h1.2M178.4 108h1.3M178.4 118.2h1.3"/>
<path d="M241.9 110.6h1.3M109.9 128.3h1.2M142.9 128.3h1.2M178.4 128.3h1.3M241.9 136h1.3"/>
</g>
<path d="M18.4 15.3h260.3v179.1h-260.3z" fill="none" stroke="#800000" stroke-width=".32"/>
<g fill="none" stroke="#008000" stroke-width=".21">
<path d="M66.7 39.5h5.1M107.3 39.5h10.2M125.1 39.5h7.6M41.3 47.1h7.6M59.1 47.1h12.7M61.6 42v5.1M66.7 57.2h5.1M107.3 42h25.4M107.3 54.7h2.6M107.3 47.1h7.6M125.1 57.2h7.6M125.1 47.1h5.1"/>
<path d="M125.1 44.5h7.6M125.1 59.8h7.6M196.2 42h27.9M196.2 47.1h2.5M196.2 44.5h2.5v10.2M214 42v2.5M214 52.2v5h35.5v-5M231.8 49.6v12.7M239.4 42h17.8M249.5 42v2.5M41.3 85.2h7.6M41.3 92.8h7.6"/>
<path d="M41.3 90.2h7.6M41.3 97.9h7.6M69.2 85.2h5.1M69.2 92.8h5.1M69.2 90.2h5.1M69.2 97.9h5.1M69.2 95.3h5.1M69.2 87.7h5.1M201.3 95.3h5.1M216.5 95.3h5.1M226.7 82.6v7.6M236.8 82.6h2.6"/>
<path d="M38.8 108h10.1M48.9 102.9h-2.5v5.1M69.2 108h2.6v7.6h-25.4v5.1h2.5M69.2 102.9h5.1M69.2 100.4h5.1M69.2 105.5h5.1M97.2 108h7.6M97.2 118.2h7.6M130.2 108h7.6M130.2 118.2h7.6M165.7 108h7.7M165.7 118.2h7.7"/>
<path d="M226.7 100.4v5.1M226.7 110.6v5M41.3 128.3h7.6M41.3 125.8h7.6M41.3 133.4h7.6M48.9 138.5h-2.5v5.1M69.2 120.7h5.1M69.2 138.5h5.1M69.2 136h5.1M69.2 123.3h5.1M97.2 128.3h7.6M130.2 128.3h7.6"/>
<path d="M165.7 128.3h7.7M201.3 120.7h5.1M216.5 120.7h5.1M226.7 125.8v5.1M226.7 136v5M38.8 143.6h10.1M69.2 141h5.1M201.3 146.1h5.1M216.5 146.1h5.1M226.7 151.2v10.1"/>
</g>
<g fill="#008000" stroke="#008000" stroke-width=".21">
<circle cx="214" cy="42" r=".51"/>
<circle cx="249.5" cy="42" r=".51"/>
<circle cx="198.7" cy="47.1" r=".51"/>
<circle cx="231.8" cy="57.2" r=".51"/>
<circle cx="46.4" cy="108" r=".51"/>
<circle cx="46.4" cy="143.6" r=".51"/>
<circle cx="61.6" cy="47.1" r=".51"/>
</g>
<g font-size="3.7" fill="#800000">
<text x="42.3" y="18.5">1</text>
<text x="84.4" y="18.5">2</text>
<text x="126.5" y="18.5">3</text>
<text x="168.6" y="18.5">4</text>
<text x="210.7" y="18.5">5</text>
<text x="252.9" y="18.5">6</text>
<text x="19.1" y="41.9">A</text>
<text x="275.6" y="41.9">A</text>
<text x="19.1" y="84.7">B</text>
<text x="275.6" y="84.7">B</text>
<text x="19" y="127.6">C</text>
<text x="275.5" y="127.6">C</text>
<text x="19" y="170.4">D</text>
<text x="275.5" y="170.4">D</text>
<text x="42.3" y="193.7">1</text>
<text x="84.4" y="193.7">2</text>
<text x="126.5" y="193.7">3</text>
<text x="168.6" y="193.7">4</text>
<text x="210.7" y="193.7">5</text>
<text x="252.9" y="193.7">6</text>
</g>
<g font-size="2.1" fill="#505050">
<text x="73.3" y="39.1">4</text>
<text x="79.2" y="40.2">GND</text>
<text x="92.2" y="40.2">GPIO02</text>
<text x="104.6" y="41.6">2</text>
<text x="104.6" y="39.1">3</text>
<text x="134.3" y="39.1">1</text>
<text x="134.3" y="41.6">2</text>
<text x="194" y="41.6">PWR</text>
<text x="73.3" y="46.7">5</text>
<text x="79.2" y="47.8">TXD</text>
<text x="92.2" y="42.8">GPIO00</text>
<text x="95.4" y="47.8">RXD</text>
<text x="104.6" y="46.7">1</text>
<text x="134.3" y="44.2">3</text>
<text x="194" y="44.2">GNDBREAK</text>
<text x="194" y="46.7">GND</text>
<text x="73.3" y="56.9">8</text>
<text x="79.2" y="58">VCC</text>
<text x="87.3" y="58">RST/GPIO16</text>
<text x="92.7" y="55.5">CH_PD</text>
<text x="104.6" y="54.3">6</text>
<text x="104.6" y="56.9">7</text>
<text x="134.3" y="56.9">1</text>
<text x="134.3" y="59.4">2</text>
<text x="48.7" y="84.8">14</text>
<text x="48.9" y="89.9">11</text>
<text x="53.8" y="85.9">SER</text>
<text x="59.8" y="85.9">VCC</text>
<text x="61.3" y="88.5">QA</text>
<text x="67" y="89.9">1</text>
<text x="67" y="87.3">15</text>
<text x="67" y="84.8">16</text>
<text x="46.7" y="92.4">10</text>
<text x="53.8" y="93.5">SCL</text>
<text x="53.8" y="91">SCK</text>
<text x="61.2" y="93.5">QC</text>
<text x="61.3" y="91">QB</text>
<text x="67" y="92.4">2</text>
<text x="67" y="95">3</text>
<text x="48.7" y="97.5">12</text>
<text x="53.8" y="98.6">RCK</text>
<text x="61.2" y="96.1">QD</text>
<text x="61.3" y="98.6">QE</text>
<text x="61.4" y="101.2">QF</text>
<text x="67" y="97.5">4</text>
<text x="67" y="100">5</text>
<text x="46.7" y="102.6">13</text>
<text x="49.9" y="107.7">8</text>
<text x="53.8" y="103.7">G</text>
<text x="61" y="103.7">QG</text>
<text x="61.2" y="106.2">QH</text>
<text x="67" y="102.6">6</text>
<text x="67" y="105.1">7</text>
<text x="67" y="107.7">9</text>
<text x="53.8" y="108.8">GND</text>
<text x="60.3" y="108.8">QH*</text>
<text x="48.7" y="120.4">14</text>
<text x="48.9" y="125.4">11</text>
<text x="53.8" y="121.5">SER</text>
<text x="59.8" y="121.5">VCC</text>
<text x="61.3" y="124">QA</text>
<text x="67" y="125.4">1</text>
<text x="67" y="122.9">15</text>
<text x="67" y="120.4">16</text>
<text x="46.7" y="128">10</text>
<text x="53.8" y="129.1">SCL</text>
<text x="53.8" y="126.6">SCK</text>
<text x="61.2" y="129.1">QC</text>
<text x="61.2" y="131.6">QD</text>
<text x="61.3" y="126.6">QB</text>
<text x="67" y="128">2</text>
<text x="67" y="130.5">3</text>
<text x="48.7" y="133.1">12</text>
<text x="53.8" y="134.2">RCK</text>
<text x="61.3" y="134.2">QE</text>
<text x="61.4" y="136.7">QF</text>
<text x="67" y="133.1">4</text>
<text x="67" y="135.6">5</text>
<text x="46.7" y="138.1">13</text>
<text x="49.9" y="143.2">8</text>
<text x="53.8" y="139.2">G</text>
<text x="61" y="139.2">QG</text>
<text x="61.2" y="141.8">QH</text>
<text x="67" y="138.1">6</text>
<text x="67" y="140.7">7</text>
<text x="67" y="143.2">9</text>
<text x="53.8" y="144.3">GND</text>
<text x="60.3" y="144.3">QH*</text>
</g>
</svg>
